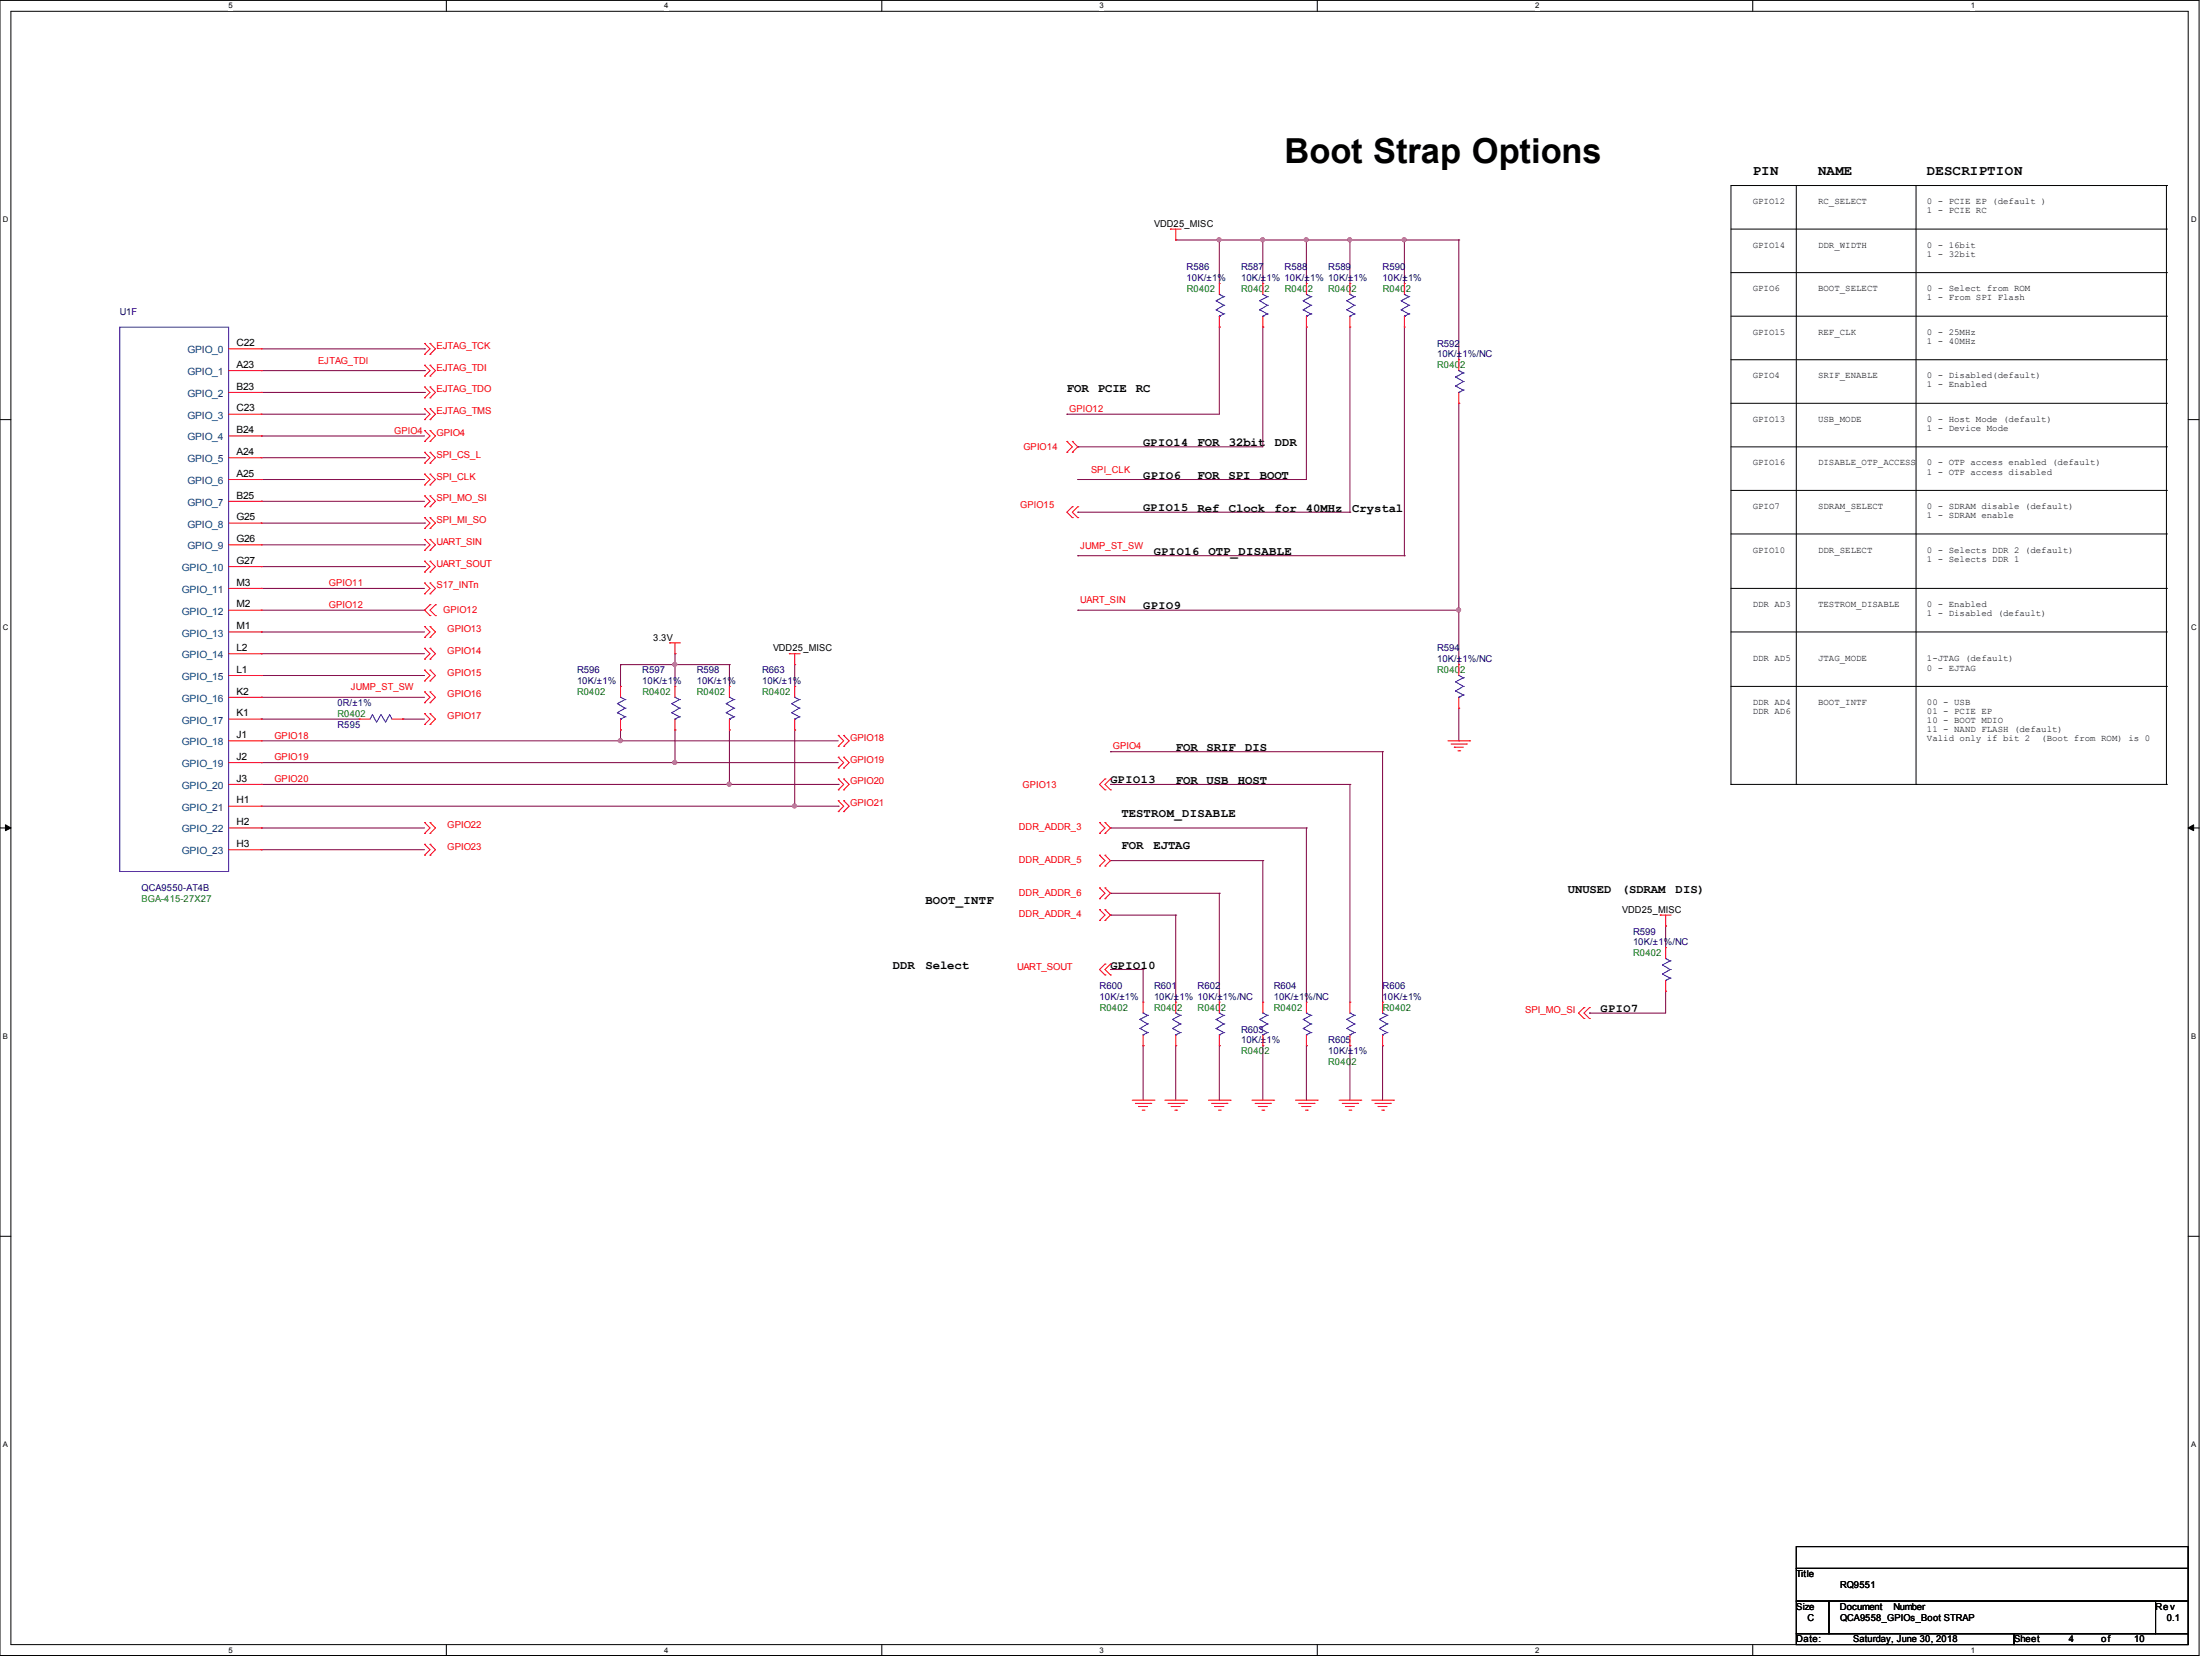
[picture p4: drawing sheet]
<svg xmlns="http://www.w3.org/2000/svg" width="205mm" height="155mm" viewBox="0 0 205 155" stroke-linecap="round" stroke-linejoin="round" font-family="sans-serif">
<path d="M0 0h205.2v154.5h-205.2zM1 1.1h203.2v152.4h-203.2z" fill="none" stroke="#000" stroke-width=".09"/>
<g fill="#fff">
<path d="M21.3 .2h.4v.8h-.4z"/>
<path d="M21.3 153.6h.4v.8h-.4z"/>
</g>
<path d="M41.7 0v1.1M41.7 153.5v1" fill="none" stroke="#000" stroke-width=".09"/>
<g fill="#fff">
<path d="M62 .2h.4v.8h-.4z"/>
<path d="M62 153.6h.4v.8h-.4z"/>
</g>
<path d="M82.3 0v1.1M82.3 153.5v1" fill="none" stroke="#000" stroke-width=".09"/>
<g fill="#fff">
<path d="M102.6 .2h.4v.8h-.4z"/>
<path d="M102.6 153.6h.4v.8h-.4z"/>
</g>
<path d="M122.9 0v1.1M122.9 153.5v1" fill="none" stroke="#000" stroke-width=".09"/>
<g fill="#fff">
<path d="M143.3 .2h.3v.8h-.3z"/>
<path d="M143.3 153.6h.3v.8h-.3z"/>
</g>
<path d="M163.6 0v1.1M163.6 153.5v1" fill="none" stroke="#000" stroke-width=".09"/>
<g fill="#fff">
<path d="M183.9 .2h.4v.8h-.4z"/>
<path d="M183.9 153.6h.4v.8h-.4z"/>
<path d="M.3 20.1h.5v.8h-.5z"/>
<path d="M204.5 20.1h.5v.8h-.5z"/>
<path d="M.3 58.2h.5v.8h-.5z"/>
<path d="M204.5 58.2h.5v.8h-.5z"/>
</g>
<path d="M0 39.2h1M204.2 39.2h1" fill="none" stroke="#000" stroke-width=".09"/>
<g fill="#fff">
<path d="M.3 96.3h.4v.8h-.4z"/>
<path d="M204.5 96.3h.4v.8h-.4z"/>
</g>
<path d="M0 77.3h1M.5 77l.5 .3-.5 .2zM204.2 77.3l.5-.3v.5zM204.2 77.3h1" fill="none" stroke="#000" stroke-width=".09"/>
<path d="M.5 77l.5 .3-.5 .2zM204.2 77.3l.5-.3v.5z" fill="#000"/>
<g fill="#fff">
<path d="M.3 134.4h.4v.8h-.4z"/>
<path d="M204.5 134.4h.4v.8h-.4z"/>
</g>
<g fill="none" stroke="#000" stroke-width=".09">
<path d="M167.6 17.3v55.9M178.8 17.3v55.9M201.2 17.3h.1M202.2 17.3h.1M202.2 17.3h-40.7v55.9M202.2 17.3v55.9M161.5 21.4h40.7M161.5 25.4h40.7M161.5 29.5h40.7M161.5 33.6h40.7M161.5 37.6h40.7M202.2 21.4h.1"/>
<path d="M202.2 25.4h.1M202.2 29.5h.1M202.2 33.6h.1M202.2 37.6h.1M161.5 41.7h40.7M161.5 45.8h40.7M161.5 49.8h40.7M161.5 54.9h40.7M161.5 59h40.7M202.2 41.7h.1M202.2 45.8h.1M202.2 49.8h.1"/>
<path d="M202.2 54.9h.1M202.2 59h.1M161.5 73.2h.1M161.5 73.2h40.7M161.5 64h40.7M167.6 73.2h.1M178.8 73.2h.1M202.2 73.2h.1M202.2 64h.1M0 115.4h1M204.2 115.4h1"/>
</g>
<path d="M24.4 69.1h33.5M57.9 69.1h.1" fill="none" stroke="#800040" stroke-width=".09"/>
<circle cx="57.9" cy="69.1" r=".19" fill="#f0f"/>
<circle cx="57.9" cy="69.1" r=".19" fill="none" stroke="#f0f" stroke-width=".09"/>
<path d="M100.6 56.9h.1M100.6 56.9h35.5" fill="none" stroke="#800040" stroke-width=".09"/>
<circle cx="136.1" cy="56.9" r=".19" fill="#f0f"/>
<circle cx="136.1" cy="56.9" r=".19" fill="none" stroke="#f0f" stroke-width=".09"/>
<path d="M24.4 71.2h.1M24.4 71.2h38.6M136.1 69.1h.1M136.1 66.1v3" fill="none" stroke="#800040" stroke-width=".09"/>
<circle cx="63" cy="71.1" r=".19" fill="#f0f"/>
<circle cx="63" cy="71.1" r=".19" fill="none" stroke="#f0f" stroke-width=".09"/>
<path d="M100.6 51.9h.1M100.6 51.9h30.5M24.4 73.2h.1M24.4 73.2h43.7" fill="none" stroke="#800040" stroke-width=".09"/>
<circle cx="68.1" cy="73.2" r=".19" fill="#f0f"/>
<circle cx="68.1" cy="73.2" r=".19" fill="none" stroke="#f0f" stroke-width=".09"/>
<path d="M126 22.4h.1M126 22.4h5.1M131.1 22.4h.1M131.1 22.4v4.1" fill="none" stroke="#800040" stroke-width=".09"/>
<circle cx="131" cy="22.4" r=".19" fill="#f0f"/>
<circle cx="131" cy="22.4" r=".19" fill="none" stroke="#f0f" stroke-width=".09"/>
<circle cx="126" cy="22.4" r=".19" fill="#f0f"/>
<circle cx="126" cy="22.4" r=".19" fill="none" stroke="#f0f" stroke-width=".09"/>
<path d="M113.8 22.4h.1M113.8 22.4h4.1M131.1 30.5v21.4M131.1 51.9h.1" fill="none" stroke="#800040" stroke-width=".09"/>
<circle cx="117.8" cy="22.4" r=".19" fill="#f0f"/>
<circle cx="117.8" cy="22.4" r=".19" fill="none" stroke="#f0f" stroke-width=".09"/>
<circle cx="113.8" cy="22.4" r=".19" fill="#f0f"/>
<circle cx="113.8" cy="22.4" r=".19" fill="none" stroke="#f0f" stroke-width=".09"/>
<g fill="none" stroke="#800040" stroke-width=".09">
<path d="M24.4 32.6h15.2M24.4 34.6h15.2M24.4 36.6h15.2M24.4 38.6h15.2M39.6 32.6h.1M39.6 34.6h.1M39.6 36.6h.1M39.6 38.6h.1M99.6 38.6h.1M99.6 38.6h14.2M117.9 30.5h.1M117.9 22.4h.1"/>
<path d="M117.9 22.4v4.1M117.9 30.5v11.2h-17.3M121.9 30.5h.1M121.9 22.4h.1M121.9 22.4v4.1M121.9 30.5v14.2h-21.3M131.1 22.4h.1M131.1 22.4h5M136.1 22.4h.1M136.1 37.6h.1M136.1 22.4v11.2M136.1 37.6v24.4"/>
<path d="M24.4 42.7h15.2M24.4 50.8h15.2M24.4 52.9h15.2M39.6 42.7h.1M39.6 50.8h.1M39.6 52.9h.1M100.6 41.7h.1M100.6 44.7h.1M136.1 56.9h.1M37.6 67.1h.1M37.6 67.1h2M57.9 62h.1"/>
<path d="M57.9 68.1h.1M57.9 62v2M57.9 68.1v1M57.9 62h10.2M63 61h.1M63 62h.1M63 68.1h.1M63 61v3M63 68.1v3.1M68.1 68.1h.1M68.1 62h.1M68.1 62v2"/>
<path d="M68.1 68.1v5.1M103.6 73.2h.1M103.6 70.1h.1M103.6 77.3h.1M103.6 73.2h22.4M103.6 70.1h25.4M103.6 77.3h18.3M121.9 77.3h.1M121.9 77.3v16.2M126 73.2h.1M126 73.2v20.3M129 70.1h.1"/>
<path d="M129 70.1v23.4M103.6 80.3h.1M103.6 83.4h.1M103.6 85.4h.1M103.6 80.3h14.3M103.6 83.4h10.2M103.6 85.4h6.1M109.7 85.4h.1M109.7 97.6h.1M109.7 85.4v8.1M109.7 97.6v5.1M113.8 83.4h.1"/>
<path d="M113.8 97.6h.1M113.8 83.4v10.1M113.8 97.6v5.1M117.9 97.6h.1M117.9 80.3h.1M117.9 80.3v13.2M117.9 97.6v5.1M121.9 97.6h.1M121.9 97.6v5.1M126 97.6h.1M126 97.6v5.1M129 97.6h.1"/>
<path d="M129 97.6v5.1"/>
</g>
<circle cx="63" cy="62" r=".19" fill="#f0f"/>
<circle cx="63" cy="62" r=".19" fill="none" stroke="#f0f" stroke-width=".09"/>
<g fill="none" stroke="#800040" stroke-width=".09">
<path d="M117.9 22.4h.1M117.9 22.4h4M24.4 44.7h.1M24.4 46.8h.1M24.4 40.7h.1M24.4 59h.1M24.4 44.7h15.2M24.4 46.8h15.2M24.4 48.8h15.2M24.4 40.7h15.2M24.4 59h15.2M39.6 48.8h.1"/>
<path d="M24.4 63h.1M24.4 61h.1M24.4 65.1h.1M24.4 63h15.2M24.4 61h15.2M24.4 65.1h15.2"/>
</g>
<circle cx="121.9" cy="22.4" r=".19" fill="#f0f"/>
<circle cx="121.9" cy="22.4" r=".19" fill="none" stroke="#f0f" stroke-width=".09"/>
<g fill="none" stroke="#800040" stroke-width=".09">
<path d="M109.7 22.4h.1M109.7 22.4h4.1M113.8 22.4h.1M113.8 30.5h.1M113.8 22.4v4.1M113.8 30.5v8.1M121.9 22.4h.1M121.9 22.4h4.1M126 22.4h.1M126 22.4v4.1M126 30.5v17.3M24.4 56.9h15.2"/>
<path d="M39.6 56.9h.1M100.6 47.8h.1M100.6 47.8h25.4M126 47.8h.1M24.4 67.1h.1M24.4 67.1h9.1M24.4 75.2h49.8M74.2 64h.1M74.2 75.2h.1M74.2 62v2M103.6 90.5h.1M103.6 90.5h3.1"/>
<path d="M106.7 97.6h.1M106.7 90.5h.1M106.7 90.5v3M106.7 97.6v5.1M148.3 94.5h.1M155.4 86.4h.1M155.4 92.5h.1M155.4 92.5v2h-7.1M155.4 86.4v2"/>
</g>
<circle cx="74.1" cy="75.2" r=".19" fill="#f0f"/>
<circle cx="74.1" cy="75.2" r=".19" fill="none" stroke="#f0f" stroke-width=".09"/>
<g fill="none" stroke="#800040" stroke-width=".09">
<path d="M24.4 54.9h.1M24.4 54.9h15.2M24.4 79.3h.1M24.4 77.3h.1M24.4 79.3h15.2M24.4 77.3h15.2M57.9 69.1h.1M57.9 69.1h20.3M63 71.2h.1M63 71.2h15.2M68.1 73.2h10.1M74.2 68.1h.1"/>
<path d="M74.2 68.1v7.1h4M78.2 73.2h.1M78.2 75.2h.1"/>
</g>
<g fill="none" stroke="#f00" stroke-width=".09">
<path d="M21.3 32.6h3.1M21.3 34.6h3.1M21.3 36.6h3.1M21.3 38.6h3.1M24.4 32.6h.1M24.4 34.6h.1M24.4 36.6h.1M24.4 38.6h.1M39.6 35.1h.1M39.6 34.1h.1M39.6 37.1h.1M39.6 36.1h.1"/>
<path d="M39.6 39.2h.1M39.6 38.1h.1M39.6 33.1h.1M39.6 32h.1M39.6 34.1l.5 .5-.5 .5M39.6 36.1l.5 .5-.5 .5M39.6 38.1l.5 .5-.5 .6M39.6 32l.5 .6-.5 .5M40.1 35.1h.1M40.1 34.1h.1M40.1 37.1h.1M40.1 36.1h.1"/>
<path d="M40.1 39.2h.1M40.1 38.1h.1M40.1 33.1h.1M40.1 32h.1M40.1 34.1l.5 .5-.5 .5M40.1 36.1l.5 .5-.5 .5M40.1 38.1l.5 .5-.5 .6M40.1 32l.5 .6-.5 .5M109.2 21.4h.1M109.2 21.4h1M109.7 22.4h.1M109.7 21.4v1"/>
<path d="M113.8 30.5h.1M113.8 26.5h.1M113.8 26.5v1M113.8 29.5v1M117.9 30.5h.1M117.9 26.5h.1M117.9 26.5v1M117.9 29.5v1M121.9 30.5h.1M121.9 26.5h.1M121.9 26.5v1M121.9 29.5v1"/>
<path d="M126 30.5h.1M126 26.5h.1M126 26.5v1M126 29.5v1M131.1 30.5h.1M131.1 26.5h.1M131.1 26.5v1M131.1 29.5v1M136.1 37.6h.1M136.1 33.6h.1M136.1 33.6v1M136.1 36.6v1"/>
<path d="M21.3 40.7h3.1M21.3 42.7h3.1M21.3 44.7h3.1M21.3 46.8h3.1M21.3 48.8h3.1M21.3 50.8h3.1M21.3 52.9h3.1M21.3 54.9h3.1M21.3 56.9h3.1M21.3 59h3.1M24.4 40.7h.1M24.4 42.7h.1"/>
<path d="M24.4 44.7h.1M24.4 46.8h.1M24.4 48.8h.1M24.4 50.8h.1M24.4 52.9h.1M24.4 54.9h.1M24.4 56.9h.1M24.4 59h.1M39.6 43.2h.1M39.6 42.2h.1M39.6 51.3h.1M39.6 50.3h.1"/>
<path d="M39.6 53.4h.1M39.6 52.4h.1M39.6 59.5h.1M39.6 58.5h.1M39.6 47.3h.1M39.6 46.3h.1M39.6 45.3h.1M39.6 44.2h.1M39.6 49.3h.1M39.6 48.3h.1M39.6 55.4h.1M39.6 54.4h.1"/>
<path d="M39.6 41.2h.1M39.6 40.2h.1M39.6 42.2l.5 .5-.5 .5M39.6 50.3l.5 .5-.5 .5M39.6 52.4l.5 .5-.5 .5M39.6 58.5l.5 .5-.5 .5M39.6 46.3l.5 .5-.5 .5M39.6 44.2l.5 .5-.5 .6M39.6 48.3l.5 .5-.5 .5M39.6 54.4l.5 .5-.5 .5M39.6 40.2l.5 .5-.5 .5M40.1 56.4h.1"/>
<path d="M40.1 57.4h.1M40.1 43.2h.1M40.1 42.2h.1M40.1 51.3h.1M40.1 50.3h.1M40.1 53.4h.1M40.1 52.4h.1M40.1 59.5h.1M40.1 58.5h.1M40.1 47.3h.1M40.1 46.3h.1M40.1 45.3h.1"/>
<path d="M40.1 44.2h.1M40.1 49.3h.1M40.1 48.3h.1M40.1 55.4h.1M40.1 54.4h.1M40.1 41.2h.1M40.1 40.2h.1M40.1 56.4l-.5 .5 .5 .5M40.1 42.2l.5 .5-.5 .5M40.1 50.3l.5 .5-.5 .5M40.1 52.4l.5 .5-.5 .5M40.1 58.5l.5 .5-.5 .5"/>
<path d="M40.1 46.3l.5 .5-.5 .5M40.1 44.2l.5 .5-.5 .6M40.1 48.3l.5 .5-.5 .5M40.1 54.4l.5 .5-.5 .5M40.1 40.2l.5 .5-.5 .5M40.6 57.4h.1M40.6 56.4h.1M40.6 56.4l-.5 .5 .5 .5M62.5 60h.1M62.5 60h1M63 60v1M99.6 42.2h.1"/>
<path d="M99.6 41.2h.1M99.6 41.2l.5 .5-.5 .5M100.1 41.2h.1M100.1 42.2h.1M100.1 48.3h.1M100.1 47.3h.1M100.1 41.2l.5 .5-.5 .5M100.1 47.3l-.5 .5 .5 .5M100.6 48.3h.1M100.6 47.3h.1M100.6 47.3l-.5 .5 .5 .5M21.3 69.1h3.1"/>
<path d="M21.3 61h3.1M21.3 63h3.1M21.3 65.1h3.1M21.3 67.1h3.1M21.3 71.2h3.1M21.3 73.2h3.1M21.3 75.2h3.1M21.3 77.3h3.1M21.3 79.3h3.1M24.4 61h.1M24.4 63h.1M24.4 65.1h.1"/>
<path d="M24.4 67.1h.1M24.4 69.1h.1M24.4 71.2h.1M24.4 73.2h.1M24.4 75.2h.1M24.4 77.3h.1M24.4 79.3h.1M33.5 67.1h.1M33.5 67.1h1M36.6 67.1h1M37.6 67.1h.1M39.6 61.5h.1"/>
<path d="M39.6 60.5h.1M39.6 63.5h.1M39.6 62.5h.1M39.6 67.6h.1M39.6 66.6h.1M39.6 65.6h.1M39.6 64.6h.1M39.6 77.8h.1M39.6 76.7h.1M39.6 79.8h.1M39.6 78.8h.1M39.6 60.5l.5 .5-.5 .5"/>
<path d="M39.6 62.5l.5 .5-.5 .5M39.6 66.6l.5 .5-.5 .5M39.6 64.6l.5 .5-.5 .5M39.6 76.7l.5 .6-.5 .5M39.6 78.8l.5 .5-.5 .5M40.1 61.5h.1M40.1 60.5h.1M40.1 63.5h.1M40.1 62.5h.1M40.1 67.6h.1M40.1 66.6h.1M40.1 65.6h.1"/>
<path d="M40.1 64.6h.1M40.1 77.8h.1M40.1 76.7h.1M40.1 79.8h.1M40.1 78.8h.1M40.1 60.5l.5 .5-.5 .5M40.1 62.5l.5 .5-.5 .5M40.1 66.6l.5 .5-.5 .5M40.1 64.6l.5 .5-.5 .5M40.1 76.7l.5 .6-.5 .5M40.1 78.8l.5 .5-.5 .5M57.9 68.1h.1"/>
<path d="M57.9 64h.1M57.9 64v1.1M57.9 67.1v1M63 61h.1M63 68.1h.1M63 64h.1M63 64v1.1M63 67.1v1M68.1 68.1h.1M68.1 64h.1M68.1 64v1.1M68.1 67.1v1"/>
<path d="M73.7 61h.1M73.7 61h1M74.2 62h.1M74.2 68.1h.1M74.2 64h.1M74.2 61v1M74.2 64v1.1M74.2 67.1v1M78.2 69.6h.1M78.2 68.6h.1M78.2 71.7h.1M78.2 70.7h.1"/>
<path d="M78.2 73.7h.1M78.2 72.7h.1M78.2 75.7h.1M78.2 74.7h.1M78.2 68.6l.5 .5-.5 .5M78.2 70.7l.5 .5-.5 .5M78.2 72.7l.5 .5-.5 .5M78.2 74.7l.5 .5-.5 .5M78.7 69.6h.1M78.7 68.6h.1M78.7 71.7h.1M78.7 70.7h.1"/>
<path d="M78.7 73.7h.1M78.7 72.7h.1M78.7 75.7h.1M78.7 74.7h.1M78.7 68.6l.5 .5-.5 .5M78.7 70.7l.5 .5-.5 .5M78.7 72.7l.5 .5-.5 .5M78.7 74.7l.5 .5-.5 .5M102.6 76.7h.1M102.6 77.8h.1M102.6 79.8h.1M102.6 76.7l.5 .6-.5 .5"/>
<path d="M102.6 79.8l.5 .5-.5 .5M103.1 77.8h.1M103.1 76.7h.1M103.1 79.8h.1M103.1 72.7h.1M103.1 73.7h.1M103.1 76.7l.5 .6-.5 .5M103.1 79.8l.5 .5-.5 .5M103.1 72.7l-.5 .5 .5 .5M103.6 72.7h.1M103.6 73.7h.1M103.6 72.7l-.5 .5 .5 .5"/>
<path d="M135.1 69.1h2.1M135.4 69.4h1.5M135.7 69.7h.1M135.7 69.7h.9M136.1 70.1h.1M136.1 66.1h.1M136.1 62h.1M136.1 62v1M136.1 65.1v1M136.2 70.1h.1M136.9 69.4h.1M137.2 69.1h.1"/>
<path d="M102.6 80.8h.1M102.6 82.8h.1M102.6 83.9h.1M102.6 84.9h.1M102.6 85.9h.1M102.6 82.8l.5 .6-.5 .5M102.6 84.9l.5 .5-.5 .5M103.1 80.8h.1M103.1 83.9h.1M103.1 82.8h.1M103.1 85.9h.1M103.1 84.9h.1"/>
<path d="M103.1 91h.1M103.1 90h.1M103.1 82.8l.5 .6-.5 .5M103.1 84.9l.5 .5-.5 .5M103.1 90l-.5 .5 .5 .5M103.6 91h.1M103.6 90h.1M103.6 90l-.5 .5 .5 .5M106.7 97.6h.1M106.7 93.5h.1M106.7 93.5v1M106.7 96.6v1"/>
<path d="M109.7 97.6h.1M109.7 93.5h.1M109.7 93.5v1M109.7 96.6v1M113.8 97.6h.1M113.8 93.5h.1M113.8 93.5v1M113.8 96.6v1M117.9 97.6h.1M117.9 93.5h.1M117.9 93.5v1M117.9 96.6v1"/>
<path d="M121.9 97.6h.1M121.9 93.5h.1M121.9 93.5v1M121.9 96.6v1M126 97.6h.1M126 93.5h.1M126 93.5v1M126 96.6v1M129 97.6h.1M129 93.5h.1M129 93.5v1M129 96.6v1"/>
<path d="M147.8 95h.1M147.8 94h.1M147.8 94l-.5 .5 .5 .5M148.3 95h.1M148.3 94h.1M148.3 94l-.5 .5 .5 .5M154.9 85.4h.1M154.9 85.4h1.1M155.4 86.4h.1M155.4 92.5h.1M155.4 88.4h.1M155.4 85.4v1"/>
<path d="M155.4 88.4v1M155.4 91.5v1M105.7 102.7h2M106 103h1.4M106.3 103.2h.1M106.3 103.2h.8M106.6 103.6h.2M106.8 103.6h.1M107.4 103h.1M107.7 102.7h.1M108.7 102.7h2M109 103h1.4"/>
<path d="M109.3 103.2h.1M109.3 103.2h.9M109.6 103.6h.2M109.8 103.6h.1M110.4 103h.1M110.7 102.7h.1M112.8 102.7h2M113.1 103h1.4M113.4 103.2h.1M113.4 103.2h.8M113.7 103.6h.2M113.9 103.6h.1"/>
<path d="M114.5 103h.1M114.8 102.7h.1M116.8 102.7h2.1M117.1 103h1.5M117.4 103.2h.1M117.4 103.2h.9M117.8 103.6h.1M117.9 103.6h.1M118.6 103h.1M118.9 102.7h.1M120.9 102.7h2M121.2 103h1.4"/>
<path d="M121.5 103.2h.1M121.5 103.2h.8M121.8 103.6h.2M122 103.6h.1M122.6 103h.1M122.9 102.7h.1M125 102.7h2M125.3 103h1.4M125.6 103.2h.1M125.6 103.2h.8M125.9 103.6h.2M126.1 103.6h.1"/>
<path d="M126.7 103h.1M127 102.7h.1M128 102.7h2M128.3 103h1.5M128.6 103.2h.1M128.6 103.2h.9M128.9 103.6h.2M129.1 103.6h.1M129.8 103h.1M130 102.7h.1"/>
</g>
<path d="M167.6 144.3h36.6v2h-36.6zM167.6 146.3h36.6v3.1h-36.6zM167.6 149.4h3.1v3h-3.1zM167.6 152.4h20.4v1.1h-20.4zM170.7 149.4h30.5v3h-30.5zM188 152.4h16.2v1.1h-16.2zM201.2 149.4h3v3h-3z" fill="none" stroke="#000" stroke-width=".09"/>
<g fill="none" stroke="#00f" stroke-width=".09">
<path d="M11.2 30.5h10.1v50.8h-10.1zM113.5 28.9h.1M113.5 28.1h.1M113.5 28.9l.7 .4M113.5 28.1l.7 .4M113.8 29.5h.1M113.8 27.5h.1M113.8 27.5l.4 .2M114.2 29.3h.1M114.2 28.5h.1M114.2 27.7h.1M114.2 29.3l-.4 .2"/>
<path d="M114.2 28.5l-.7 .4M114.2 27.7l-.7 .4M117.6 28.9h.1M117.6 28.1h.1M117.6 28.9l.7 .4M117.6 28.1l.7 .4M117.9 29.5h.1M117.9 27.5h.1M117.9 27.5l.4 .2M118.3 29.3h.1M118.3 28.5h.1M118.3 27.7h.1"/>
<path d="M118.3 29.3l-.4 .2M118.3 28.5l-.7 .4M118.3 27.7l-.7 .4M121.6 28.9h.1M121.6 28.1h.1M121.6 28.9l.7 .4M121.6 28.1l.7 .4M121.9 29.5h.1M121.9 27.5h.1M121.9 27.5l.4 .2M122.3 29.3h.1M122.3 28.5h.1"/>
<path d="M122.3 27.7h.1M122.3 29.3l-.4 .2M122.3 28.5l-.7 .4M122.3 27.7l-.7 .4M125.7 28.9h.1M125.7 28.1h.1M125.7 28.9l.7 .4M125.7 28.1l.7 .4M126 29.5h.1M126 27.5h.1M126 27.5l.4 .2M126.4 29.3h.1"/>
<path d="M126.4 28.5h.1M126.4 27.7h.1M126.4 29.3l-.4 .2M126.4 28.5l-.7 .4M126.4 27.7l-.7 .4M130.8 28.9h.1M130.8 28.1h.1M130.8 28.9l.7 .4M130.8 28.1l.7 .4M131.1 29.5h.1M131.1 27.5h.1M131.1 27.5l.4 .2"/>
<path d="M131.5 29.3h.1M131.5 28.5h.1M131.5 27.7h.1M131.5 29.3l-.4 .2M131.5 28.5l-.7 .4M131.5 27.7l-.7 .4M135.8 36h.1M135.8 35.2h.1M135.8 36l.8 .4M135.8 35.2l.8 .4M136.1 36.6h.1M136.1 34.6h.1"/>
<path d="M136.1 34.6l.5 .2M136.6 36.4h.1M136.6 35.6h.1M136.6 34.8h.1M136.6 36.4l-.5 .2M136.6 35.6l-.8 .4M136.6 34.8l-.8 .4M34.5 67.1l.3-.4 .3 .7 .5-.7 .4 .7 .4-.7 .2 .4M57.6 66.5h.1M57.6 65.7h.1M57.6 66.5l.7 .4M57.6 65.7l.7 .4"/>
<path d="M57.9 67.1h.1M57.9 65.1h.1M57.9 65.1l.4 .2M58.3 66.9h.1M58.3 66.1h.1M58.3 65.3h.1M58.3 66.9l-.4 .2M58.3 66.1l-.7 .4M58.3 65.3l-.7 .4M62.7 66.5h.1M62.7 65.7h.1M62.7 66.5l.7 .4"/>
<path d="M62.7 65.7l.7 .4M63 67.1h.1M63 65.1h.1M63 65.1l.4 .2M63.4 66.9h.1M63.4 66.1h.1M63.4 65.3h.1M63.4 66.9l-.4 .2M63.4 66.1l-.7 .4M63.4 65.3l-.7 .4M67.8 66.5h.1M67.8 65.7h.1"/>
<path d="M67.8 66.5l.7 .4M67.8 65.7l.7 .4M68.1 67.1h.1M68.1 65.1h.1M68.1 65.1l.4 .2M68.5 66.9h.1M68.5 66.1h.1M68.5 65.3h.1M68.5 66.9l-.4 .2M68.5 66.1l-.7 .4M68.5 65.3l-.7 .4M73.9 66.5h.1"/>
<path d="M73.9 65.7h.1M73.9 66.5l.7 .4M73.9 65.7l.7 .4M74.2 67.1h.1M74.2 65.1h.1M74.2 65.1l.4 .2M74.6 66.9h.1M74.6 66.1h.1M74.6 65.3h.1M74.6 66.9l-.4 .2M74.6 66.1l-.7 .4M74.6 65.3l-.7 .4"/>
<path d="M135.8 64.5h.1M135.8 63.6h.1M135.8 64.5l.8 .4M135.8 63.6l.8 .4M136.1 65.1h.1M136.1 63h.1M136.1 63l.5 .2M136.6 64.9h.1M136.6 64h.1M136.6 63.2h.1M136.6 64.9l-.5 .2M136.6 64l-.8 .5"/>
<path d="M136.6 63.2l-.8 .4M106.4 96h.1M106.4 95.1h.1M106.4 96l.7 .3M106.4 95.1l.7 .4M106.7 96.6h.1M106.7 94.5h.1M106.7 94.5l.4 .2M107.1 96.3h.1M107.1 95.5h.1M107.1 94.7h.1M107.1 96.3l-.4 .3"/>
<path d="M107.1 95.5l-.7 .5M107.1 94.7l-.7 .4M109.4 96h.1M109.4 95.1h.1M109.4 96l.8 .3M109.4 95.1l.8 .4M109.7 96.6h.1M109.7 94.5h.1M109.7 94.5l.5 .2M110.2 96.3h.1M110.2 95.5h.1M110.2 94.7h.1"/>
<path d="M110.2 96.3l-.5 .3M110.2 95.5l-.8 .5M110.2 94.7l-.8 .4M113.5 96h.1M113.5 95.1h.1M113.5 96l.7 .3M113.5 95.1l.7 .4M113.8 96.6h.1M113.8 94.5h.1M113.8 94.5l.4 .2M114.2 96.3h.1M114.2 95.5h.1"/>
<path d="M114.2 94.7h.1M114.2 96.3l-.4 .3M114.2 95.5l-.7 .5M114.2 94.7l-.7 .4M117.6 96h.1M117.6 95.1h.1M117.6 96l.7 .3M117.6 95.1l.7 .4M117.9 96.6h.1M117.9 94.5h.1M117.9 94.5l.4 .2M118.3 96.3h.1"/>
<path d="M118.3 95.5h.1M118.3 94.7h.1M118.3 96.3l-.4 .3M118.3 95.5l-.7 .5M118.3 94.7l-.7 .4M121.6 96h.1M121.6 95.1h.1M121.6 96l.7 .3M121.6 95.1l.7 .4M121.9 96.6h.1M121.9 94.5h.1M121.9 94.5l.4 .2"/>
<path d="M122.3 96.3h.1M122.3 95.5h.1M122.3 94.7h.1M122.3 96.3l-.4 .3M122.3 95.5l-.7 .5M122.3 94.7l-.7 .4M125.7 96h.1M125.7 95.1h.1M125.7 96l.7 .3M125.7 95.1l.7 .4M126 96.6h.1M126 94.5h.1"/>
<path d="M126 94.5l.4 .2M126.4 96.3h.1M126.4 95.5h.1M126.4 94.7h.1M126.4 96.3l-.4 .3M126.4 95.5l-.7 .5M126.4 94.7l-.7 .4M128.7 96h.1M128.7 95.1h.1M128.7 96l.8 .3M128.7 95.1l.8 .4M129 96.6h.1"/>
<path d="M129 94.5h.1M129 94.5l.5 .2M129.5 96.3h.1M129.5 95.5h.1M129.5 94.7h.1M129.5 96.3l-.5 .3M129.5 95.5l-.8 .5M129.5 94.7l-.8 .4M155.2 90.9h.1M155.2 90h.1M155.2 90.9l.7 .4M155.2 90l.7 .5"/>
<path d="M155.4 91.5h.1M155.4 89.4h.1M155.4 89.4l.5 .3M155.9 91.3h.1M155.9 90.5h.1M155.9 89.7h.1M155.9 91.3l-.5 .2M155.9 90.5l-.7 .4M155.9 89.7l-.7 .3"/>
</g>
<circle cx="57.9" cy="69.1" r=".19" fill="#f0f"/>
<circle cx="57.9" cy="69.1" r=".19" fill="none" stroke="#f0f" stroke-width=".09"/>
<circle cx="136.1" cy="56.9" r=".19" fill="#f0f"/>
<circle cx="136.1" cy="56.9" r=".19" fill="none" stroke="#f0f" stroke-width=".09"/>
<circle cx="63" cy="71.1" r=".19" fill="#f0f"/>
<circle cx="63" cy="71.1" r=".19" fill="none" stroke="#f0f" stroke-width=".09"/>
<circle cx="68.1" cy="73.2" r=".19" fill="#f0f"/>
<circle cx="68.1" cy="73.2" r=".19" fill="none" stroke="#f0f" stroke-width=".09"/>
<circle cx="131" cy="22.4" r=".19" fill="#f0f"/>
<circle cx="131" cy="22.4" r=".19" fill="none" stroke="#f0f" stroke-width=".09"/>
<circle cx="126" cy="22.4" r=".19" fill="#f0f"/>
<circle cx="126" cy="22.4" r=".19" fill="none" stroke="#f0f" stroke-width=".09"/>
<circle cx="117.8" cy="22.4" r=".19" fill="#f0f"/>
<circle cx="117.8" cy="22.4" r=".19" fill="none" stroke="#f0f" stroke-width=".09"/>
<circle cx="113.8" cy="22.4" r=".19" fill="#f0f"/>
<circle cx="113.8" cy="22.4" r=".19" fill="none" stroke="#f0f" stroke-width=".09"/>
<circle cx="63" cy="62" r=".19" fill="#f0f"/>
<circle cx="63" cy="62" r=".19" fill="none" stroke="#f0f" stroke-width=".09"/>
<circle cx="121.9" cy="22.4" r=".19" fill="#f0f"/>
<circle cx="121.9" cy="22.4" r=".19" fill="none" stroke="#f0f" stroke-width=".09"/>
<circle cx="74.1" cy="75.2" r=".19" fill="#f0f"/>
<circle cx="74.1" cy="75.2" r=".19" fill="none" stroke="#f0f" stroke-width=".09"/>
<text font-size="3.2" x="119.9" y="15.2">Boot Strap Options</text>
<g font-size="1.3">
<text x="163.6" y="16.3">PIN</text>
<text x="169.7" y="16.3">NAME</text>
<text x="179.8" y="16.3">DESCRIPTION</text>
</g>
<g font-size="1.1">
<text x="99.6" y="36.6">FOR PCIE</text>
<text x="106" y="36.6">RC</text>
<text x="106.7" y="41.6">GPIO14</text>
<text x="111.8" y="41.7">FOR</text>
<text x="114.7" y="41.7">32bit</text>
<text x="119" y="41.7">DDR</text>
<text x="106.7" y="47.7">GPIO15</text>
<text x="106.7" y="44.7">GPIO6</text>
<text x="111.8" y="47.7">Ref</text>
<text x="111.8" y="44.7">FOR SPI</text>
<text x="114.7" y="47.7">Clock</text>
<text x="117.6" y="44.7">BOOT</text>
<text x="119" y="47.7">for</text>
<text x="121.9" y="47.7">40MHz</text>
<text x="126.2" y="47.7">Crystal</text>
<text x="107.7" y="51.8">GPIO16</text>
<text x="112.8" y="51.8">OTP_DISABLE</text>
<text x="106.7" y="56.8">GPIO9</text>
<text x="109.7" y="70.1">FOR SRIF</text>
<text x="116.2" y="70.1">DIS</text>
<text x="103.6" y="73.1">GPIO13</text>
<text x="104.6" y="76.2">TESTROM_DISABLE</text>
<text x="109.7" y="73.1">FOR USB</text>
<text x="115.5" y="73.1">HOST</text>
<text x="104.6" y="79.2">FOR</text>
<text x="107.7" y="79.2">EJTAG</text>
<text x="146.3" y="83.3">UNUSED</text>
<text x="151.3" y="83.3">(SDRAM</text>
<text x="156.4" y="83.3">DIS)</text>
<text x="86.4" y="84.3">BOOT_INTF</text>
<text x="83.3" y="90.4">DDR</text>
<text x="86.4" y="90.4">Select</text>
<text x="103.6" y="90.4">GPIO10</text>
<text x="149.4" y="94.4">GPIO7</text>
</g>
<g font-size=".9">
<text x="107.7" y="21.2">VDD25_MISC</text>
<text x="22.1" y="32.3">C22</text>
<text x="22.1" y="34.3">A23</text>
<text x="22.1" y="36.4">B23</text>
<text x="22.1" y="38.4">C23</text>
<text x="22.1" y="40.4">B24</text>
<text x="22.1" y="42.5">A24</text>
<text x="22.1" y="44.5">A25</text>
<text x="22.1" y="46.5">B25</text>
<text x="22.1" y="48.6">G25</text>
<text x="22.1" y="50.6">G26</text>
<text x="22.1" y="52.6">G27</text>
<text x="22.1" y="54.6">M3</text>
<text x="22.1" y="56.7">M2</text>
<text x="22.1" y="58.7">M1</text>
<text x="61" y="59.8">3.3V</text>
<text x="22.1" y="60.7">L2</text>
<text x="22.1" y="62.8">L1</text>
<text x="22.1" y="64.8">K2</text>
<text x="72.1" y="60.8">VDD25_MISC</text>
<text x="22.1" y="66.8">K1</text>
<text x="22.1" y="68.9">J1</text>
<text x="22.1" y="70.9">J2</text>
<text x="22.1" y="72.9">J3</text>
<text x="22.1" y="75">H1</text>
<text x="22.1" y="77">H2</text>
<text x="22.1" y="79">H3</text>
<text x="151.4" y="85.2">VDD25_MISC</text>
<text x="167.6" y="147.1">Title</text>
<text x="171.7" y="148.2">RQ9551</text>
<text x="167.6" y="150.2">Size</text>
<text x="167.6" y="153.2">Date:</text>
<text x="168.7" y="151.2">C</text>
<text x="171.7" y="150.2">Document</text>
<text x="171.7" y="151.2">QCA9558_GPIOs_Boot STRAP</text>
<text x="173" y="153.2">Saturday, June 30, 2018</text>
<text x="176.7" y="150.2">Number</text>
<text x="188" y="153.2">Sheet</text>
<text x="193.1" y="153.2">4</text>
<text x="196.1" y="153.2">of</text>
<text x="199.2" y="153.2">10</text>
<text x="201.2" y="150.2">Rev</text>
<text x="202.2" y="151.2">0.1</text>
</g>
<g font-size=".9" fill="#000080">
<text x="11.2" y="29.4">U1F</text>
<text x="110.7" y="25.2">R586</text>
<text x="110.7" y="26.2">10K/±1%</text>
<text x="115.8" y="25.2">R587</text>
<text x="115.8" y="26.2">10K/±1% 10K/±1% 10K/±1%</text>
<text x="119.9" y="25.2">R588</text>
<text x="124" y="25.2">R589</text>
<text x="129" y="25.2">R590</text>
<text x="129" y="26.2">10K/±1%</text>
<text x="134.1" y="32.3">R592</text>
<text x="134.1" y="33.4">10K/±1%/NC</text>
<text x="31.5" y="65.9">0R/±1%</text>
<text x="53.8" y="62.8">R596</text>
<text x="53.8" y="63.8">10K/±1%</text>
<text x="59.9" y="62.8">R597</text>
<text x="59.9" y="63.8">10K/±1%</text>
<text x="65" y="62.8">R598</text>
<text x="65" y="63.8">10K/±1%</text>
<text x="71.1" y="62.8">R663</text>
<text x="71.1" y="63.8">10K/±1%</text>
<text x="134.1" y="60.8">R594</text>
<text x="134.1" y="61.8">10K/±1%/NC</text>
<text x="31.5" y="67.9">R595</text>
<text x="13.2" y="83.1">QCA9550-AT4B</text>
<text x="152.4" y="87.2">R599</text>
<text x="152.4" y="88.2">10K/±1%/NC</text>
<text x="102.6" y="92.3">R600</text>
<text x="102.6" y="93.3">10K/±1%</text>
<text x="107.7" y="92.3">R601</text>
<text x="107.7" y="93.3">10K/±1% 10K/±1%/NC</text>
<text x="111.8" y="92.3">R602</text>
<text x="118.9" y="92.3">R604</text>
<text x="118.9" y="93.3">10K/±1%/NC</text>
<text x="129" y="92.3">R606</text>
<text x="129" y="93.3">10K/±1%</text>
<text x="115.8" y="96.3">R603</text>
<text x="115.8" y="97.4">10K/±1%</text>
<text x="124" y="97.4">R605</text>
<text x="124" y="98.4">10K/±1%</text>
</g>
<g font-size=".9" fill="#008000">
<text x="110.8" y="27.3">R0402</text>
<text x="115.8" y="27.3">R0402</text>
<text x="119.9" y="27.3">R0402</text>
<text x="124" y="27.3">R0402</text>
<text x="129" y="27.3">R0402</text>
<text x="134.1" y="34.4">R0402</text>
<text x="53.9" y="64.9">R0402</text>
<text x="60" y="64.9">R0402</text>
<text x="65" y="64.9">R0402</text>
<text x="71.1" y="64.9">R0402</text>
<text x="134.1" y="62.8">R0402</text>
<text x="31.5" y="66.9">R0402</text>
<text x="13.2" y="84.2">BGA-415-27X27</text>
<text x="152.4" y="89.2">R0402</text>
<text x="102.6" y="94.3">R0402</text>
<text x="107.7" y="94.3">R0402</text>
<text x="111.8" y="94.3">R0402</text>
<text x="118.9" y="94.3">R0402</text>
<text x="129" y="94.3">R0402</text>
<text x="115.8" y="98.4">R0402</text>
<text x="124" y="99.4">R0402</text>
</g>
<g font-size=".9" fill="#004080">
<text x="17.5" y="33">GPIO_0</text>
<text x="17.5" y="35">GPIO_1</text>
<text x="17.5" y="37">GPIO_2</text>
<text x="17.5" y="39.1">GPIO_3</text>
<text x="17.5" y="41.1">GPIO_4</text>
<text x="17.5" y="43.1">GPIO_5</text>
<text x="17.5" y="45.2">GPIO_6</text>
<text x="17.5" y="47.2">GPIO_7</text>
<text x="17" y="53.3">GPIO_10</text>
<text x="17.5" y="49.2">GPIO_8</text>
<text x="17.5" y="51.3">GPIO_9</text>
<text x="17" y="55.3">GPIO_11</text>
<text x="17" y="57.4">GPIO_12</text>
<text x="17" y="59.4">GPIO_13</text>
<text x="17" y="61.4">GPIO_14</text>
<text x="17" y="63.5">GPIO_15</text>
<text x="17" y="65.5">GPIO_16</text>
<text x="17" y="67.5">GPIO_17</text>
<text x="17" y="69.6">GPIO_18</text>
<text x="17" y="71.6">GPIO_19</text>
<text x="17" y="73.6">GPIO_20</text>
<text x="17" y="75.6">GPIO_21</text>
<text x="17" y="77.7">GPIO_22</text>
<text x="17" y="79.7">GPIO_23</text>
</g>
<g font-size=".9" fill="#f00">
<text x="29.7" y="33.9">EJTAG_TDI</text>
<text x="40.7" y="34.6">EJTAG_TDI</text>
<text x="40.7" y="32.6">EJTAG_TCK</text>
<text x="36.8" y="40.5">GPIO4</text>
<text x="40.7" y="36.6">EJTAG_TDO</text>
<text x="40.7" y="38.6">EJTAG_TMS</text>
<text x="40.7" y="40.7">GPIO4</text>
<text x="95.5" y="42">GPIO14</text>
<text x="99.8" y="38.4">GPIO12</text>
<text x="40.7" y="42.7">SPI_CS_L</text>
<text x="40.7" y="46.8">SPI_MO_SI</text>
<text x="40.7" y="44.7">SPI_CLK</text>
<text x="95.2" y="47.4">GPIO15</text>
<text x="101.8" y="44.1">SPI_CLK</text>
<text x="40.7" y="50.8">UART_SIN</text>
<text x="40.7" y="52.9">UART_SOUT</text>
<text x="40.7" y="48.8">SPI_MI_SO</text>
<text x="100.8" y="51.2">JUMP_ST_SW</text>
<text x="30.7" y="56.7">GPIO12</text>
<text x="30.7" y="54.7">GPIO11</text>
<text x="40.7" y="54.9">S17_INTn</text>
<text x="41.4" y="57.2">GPIO12</text>
<text x="41.7" y="59">GPIO13</text>
<text x="100.8" y="56.3">UART_SIN</text>
<text x="32.7" y="64.4">JUMP_ST_SW</text>
<text x="41.7" y="61">GPIO14</text>
<text x="41.7" y="63">GPIO15</text>
<text x="41.7" y="65.1">GPIO16</text>
<text x="25.6" y="68.9">GPIO18</text>
<text x="25.6" y="70.9">GPIO19</text>
<text x="41.7" y="67.1">GPIO17</text>
<text x="79.3" y="69.1">GPIO18</text>
<text x="79.3" y="71.2">GPIO19</text>
<text x="103.9" y="69.9">GPIO4</text>
<text x="25.6" y="73">GPIO20</text>
<text x="41.7" y="77.3">GPIO22</text>
<text x="79.3" y="73.2">GPIO20</text>
<text x="79.3" y="75.2">GPIO21</text>
<text x="95.1" y="77.5">DDR_ADDR_3</text>
<text x="95.4" y="73.5">GPIO13</text>
<text x="41.7" y="79.3">GPIO23</text>
<text x="95.1" y="80.5">DDR_ADDR_5</text>
<text x="95.1" y="83.6">DDR_ADDR_6</text>
<text x="95.1" y="85.6">DDR_ADDR_4</text>
<text x="94.9" y="90.5">UART_SOUT</text>
<text x="142.3" y="94.5">SPI_MO_SI</text>
</g>
<g font-size=".8">
<text x="163.6" y="19">GPIO12</text>
<text x="163.6" y="23.1">GPIO14</text>
<text x="169.7" y="19">RC_SELECT</text>
<text x="169.7" y="23.1">DDR_WIDTH</text>
<text x="179.8" y="19.9">1 - PCIE RC</text>
<text x="179.8" y="24">1 - 32bit</text>
<text x="179.8" y="19">0 - PCIE EP (default )</text>
<text x="179.8" y="23.1">0 - 16bit</text>
<text x="163.6" y="27.2">GPIO6</text>
<text x="169.7" y="27.2">BOOT_SELECT</text>
<text x="179.8" y="28">1 - From SPI Flash</text>
<text x="179.8" y="27.2">0 - Select from ROM</text>
<text x="163.6" y="35.3">GPIO4</text>
<text x="163.6" y="31.2">GPIO15</text>
<text x="169.7" y="35.3">SRIF_ENABLE</text>
<text x="169.7" y="31.2">REF_CLK</text>
<text x="179.8" y="32.1">1 - 40MHz</text>
<text x="179.8" y="35.3">0 - Disabled(default)</text>
<text x="179.8" y="31.2">0 - 25MHz</text>
<text x="163.6" y="39.4">GPIO13</text>
<text x="169.7" y="39.4">USB_MODE</text>
<text x="179.8" y="36.1">1 - Enabled</text>
<text x="179.8" y="40.2">1 - Device Mode</text>
<text x="179.8" y="39.4">0 - Host Mode (default)</text>
<text x="163.6" y="43.4">GPIO16</text>
<text x="163.6" y="47.5">GPIO7</text>
<text x="169.7" y="47.5">SDRAM_SELECT</text>
<text x="169.7" y="43.4">DISABLE_OTP_ACCESS</text>
<text x="179.8" y="44.3">1 - OTP access disabled</text>
<text x="179.8" y="47.5">0 - SDRAM disable (default)</text>
<text x="179.8" y="43.4">0 - OTP access enabled (default)</text>
<text x="163.6" y="51.6">GPIO10</text>
<text x="169.7" y="51.6">DDR_SELECT</text>
<text x="179.8" y="48.3">1 - SDRAM enable</text>
<text x="179.8" y="52.4">1 - Selects DDR 1</text>
<text x="179.8" y="51.6">0 - Selects DDR 2 (default)</text>
<text x="163.6" y="56.6">DDR AD3</text>
<text x="169.7" y="56.6">TESTROM_DISABLE</text>
<text x="179.8" y="57.5">1 - Disabled (default)</text>
<text x="179.8" y="56.6">0 - Enabled</text>
<text x="163.6" y="61.7">DDR AD5</text>
<text x="163.6" y="65.8">DDR AD4</text>
<text x="169.7" y="65.8">BOOT_INTF</text>
<text x="169.7" y="61.7">JTAG_MODE</text>
<text x="179.8" y="62.6">0 - EJTAG</text>
<text x="179.8" y="65.8">00 - USB</text>
<text x="179.8" y="61.7">1-JTAG (default)</text>
<text x="163.6" y="66.6">DDR AD6</text>
<text x="179.8" y="66.6">01 - PCIE EP</text>
<text x="179.8" y="67.5">10 - BOOT MDIO</text>
<text x="179.8" y="68.3">11 - NAND FLASH (default)</text>
<text x="179.8" y="69.2">Valid only if bit 2</text>
<text x="190.5" y="69.2">(Boot from ROM) is 0</text>
</g>
<g font-size=".7">
<text x="21.3" y=".8">5</text>
<text x="62" y=".8">4</text>
<text x="102.6" y=".8">3</text>
<text x="143.3" y=".8">2</text>
<text x="183.9" y=".8">1</text>
<text x=".3" y="20.7">D</text>
<text x="204.5" y="20.7">D</text>
<text x=".3" y="58.8">C</text>
<text x="204.5" y="58.8">C</text>
<text x=".3" y="96.9">B</text>
<text x="204.5" y="96.9">B</text>
<text x=".3" y="135">A</text>
<text x="204.5" y="135">A</text>
<text x="21.3" y="154.2">5</text>
<text x="62" y="154.2">4</text>
<text x="102.6" y="154.2">3</text>
<text x="143.3" y="154.2">2</text>
<text x="183.9" y="154.2">1</text>
</g>
</svg>
